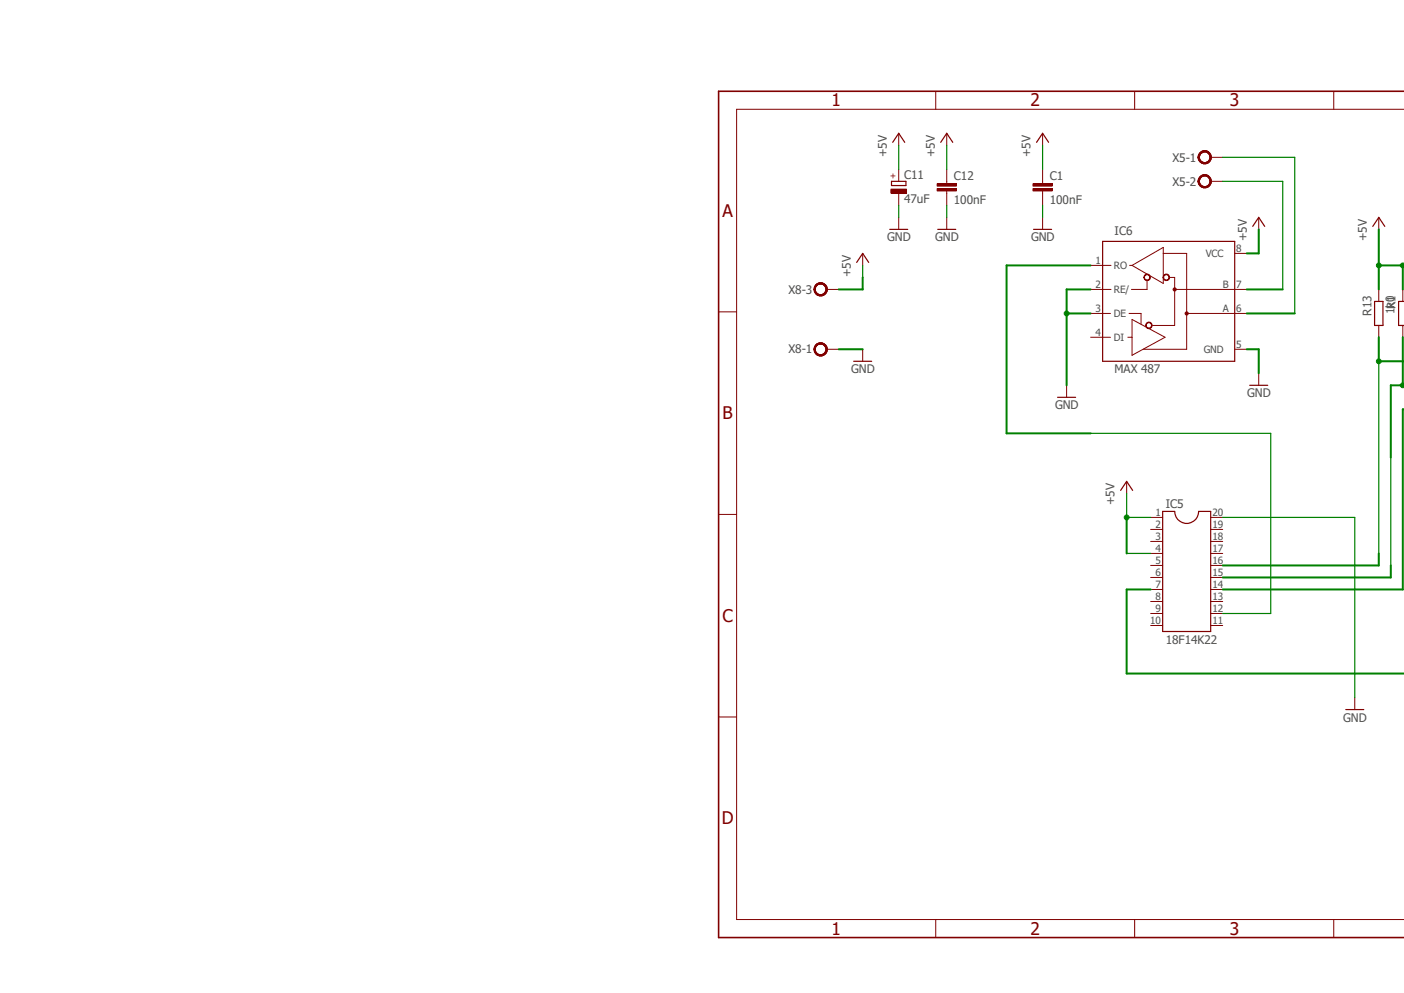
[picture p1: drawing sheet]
<svg xmlns="http://www.w3.org/2000/svg" width="297mm" height="210mm" viewBox="0 0 297 210" stroke-linecap="round" stroke-linejoin="round" font-family="sans-serif">
<path d="M151.5 19l145.6 89.5M297.1 109.4l-145.6 89.4" fill="none" stroke="#fff" stroke-width=".21"/>
<path d="M297.1 19.3h-145.1v179h145.1" fill="none" stroke="#800000" stroke-width=".34"/>
<path d="M198 19.3v3.8M240 19.3v3.8M282.2 19.3v3.8M297.1 23.1h-141.3v171.4h141.3M152 66h3.8M182.5 73.9v2.5M152 108.8h3.8M152 151.6h3.8M198 194.5v3.8M240 194.5v3.8M282.2 194.5v3.8" fill="none" stroke="#800000" stroke-width=".21"/>
<path d="M188.6 38.4h3v.8h-3zM180.6 76.4h3.8" fill="none" stroke="#800000" stroke-width=".25"/>
<path d="M188.5 40h3.3v.9h-3.3z" fill-rule="evenodd" fill="#800000"/>
<path d="M190.1 35.8v2.6M200.3 38.4v.5M182.5 53.6v2.5M188.5 40h3.3v.9h-3.3zM190.1 40.9v2.5M200.3 40.4v.5M238.3 101.8v2.6" fill="none" stroke="#800000" stroke-width=".21"/>
<path d="M181.2 55.5l1.3-1.9 1.3 1.9M237.1 103.7l1.2-1.9 1.3 1.9" fill="none" stroke="#800000" stroke-width=".25"/>
<path d="M198.2 38.9h4.1v.5h-4.1z" fill-rule="evenodd" fill="#800000"/>
<path d="M198.2 38.9h4.1v.5h-4.1z" fill="none" stroke="#800000" stroke-width=".21"/>
<path d="M198.2 39.9h4.1v.5h-4.1z" fill-rule="evenodd" fill="#800000"/>
<g fill="none" stroke="#800000" stroke-width=".21">
<path d="M190.1 28.2v2.5M198.2 39.9h4.1v.5h-4.1zM200.3 28.2v2.5M200.3 35.8v2.6M190.1 46v2.5M200.3 40.9v2.5M200.3 46v2.5M291.7 61.2v2.6M291.7 68.8v2.5M243.4 109.4h2.6M243.4 112h2.6M243.4 114.5h2.6"/>
<path d="M243.4 117.1h2.6M243.4 119.6h2.6M256.1 109.4h2.6M256.1 112h2.6M256.1 114.5h2.6M256.1 117.1h2.6M256.1 119.6h2.6M243.4 122.1h2.6M243.4 124.7h2.6M243.4 127.2h2.6M243.4 129.8h2.6M243.4 132.3h2.6"/>
<path d="M256.1 122.1h2.6M256.1 124.7h2.6M256.1 127.2h2.6M256.1 129.8h2.6M256.1 132.3h2.6M286.6 147.5v2.6"/>
</g>
<path d="M188.8 30.1l1.3-1.9 1.3 1.9M199 30.1l1.3-1.9 1.2 1.9M188.2 48.5h3.8M198.4 48.5h3.8M290.8 63.8h1.8v5h-1.8zM246 108.2h2.5a2.54 2.54 0 0 0 2.5 2.5 2.54 2.54 0 0 0 2.6-2.5h2.5v25.4h-10.1zM284.7 150.1h3.8" fill="none" stroke="#800000" stroke-width=".25"/>
<path d="M253.8 32.4a1.39 1.39 0 0 1 2.2 .1 1.39 1.39 0 0 1-.8 2.1 1.39 1.39 0 0 1-1.8-1.3h.3a1.13 1.13 0 0 1 1.5-1.1 1.13 1.13 0 0 1 .4 1.8 1.13 1.13 0 0 1-1.8-.3l-.1-.4h-.3z" fill-rule="evenodd" fill="#800000"/>
<path d="M253.8 32.4a1.39 1.39 0 0 1 2.2 .1 1.39 1.39 0 0 1-.8 2.1 1.39 1.39 0 0 1-1.8-1.3h.3a1.13 1.13 0 0 1 1.5-1.1 1.13 1.13 0 0 1 .4 1.8 1.13 1.13 0 0 1-1.8-.3l-.1-.4h-.3z" fill="none" stroke="#800000" stroke-width=".21"/>
<path d="M253.8 32.4a1.39 1.39 0 0 1 2.2 .1 1.39 1.39 0 0 1-.8 2.1 1.39 1.39 0 0 1-1.8-1.3h.3a1.13 1.13 0 0 1 1.5-1.1 1.13 1.13 0 0 1 .4 1.8 1.13 1.13 0 0 1-1.8-.3l-.1-.4h-.3z" fill-rule="evenodd" fill="#800000"/>
<path d="M253.8 32.4a1.39 1.39 0 0 1 2.2 .1 1.39 1.39 0 0 1-.8 2.1 1.39 1.39 0 0 1-1.8-1.3h.3a1.13 1.13 0 0 1 1.5-1.1 1.13 1.13 0 0 1 .4 1.8 1.13 1.13 0 0 1-1.8-.3l-.1-.4h-.3z" fill="none" stroke="#800000" stroke-width=".21"/>
<path d="M253.8 32.4a1.39 1.39 0 0 1 2.2 .1 1.39 1.39 0 0 1-.8 2.1 1.39 1.39 0 0 1-1.8-1.3h.3a1.13 1.13 0 0 1 1.5-1.1 1.13 1.13 0 0 1 .4 1.8 1.13 1.13 0 0 1-1.8-.3l-.1-.4h-.3z" fill-rule="evenodd" fill="#800000"/>
<path d="M253.8 32.4a1.39 1.39 0 0 1 2.2 .1 1.39 1.39 0 0 1-.8 2.1 1.39 1.39 0 0 1-1.8-1.3h.3a1.13 1.13 0 0 1 1.5-1.1 1.13 1.13 0 0 1 .4 1.8 1.13 1.13 0 0 1-1.8-.3l-.1-.4h-.3zM256.1 33.3h2.6" fill="none" stroke="#800000" stroke-width=".21"/>
<path d="M253.8 37.5a1.39 1.39 0 0 1 2.2 .1 1.39 1.39 0 0 1-.8 2.1 1.39 1.39 0 0 1-1.8-1.3h.3a1.13 1.13 0 0 1 1.5-1.1 1.13 1.13 0 0 1 .4 1.8 1.13 1.13 0 0 1-1.8-.4l-.1-.3h-.3z" fill-rule="evenodd" fill="#800000"/>
<path d="M253.8 37.5a1.39 1.39 0 0 1 2.2 .1 1.39 1.39 0 0 1-.8 2.1 1.39 1.39 0 0 1-1.8-1.3h.3a1.13 1.13 0 0 1 1.5-1.1 1.13 1.13 0 0 1 .4 1.8 1.13 1.13 0 0 1-1.8-.4l-.1-.3h-.3z" fill="none" stroke="#800000" stroke-width=".21"/>
<path d="M253.8 37.5a1.39 1.39 0 0 1 2.2 .1 1.39 1.39 0 0 1-.8 2.1 1.39 1.39 0 0 1-1.8-1.3h.3a1.13 1.13 0 0 1 1.5-1.1 1.13 1.13 0 0 1 .4 1.8 1.13 1.13 0 0 1-1.8-.4l-.1-.3h-.3z" fill-rule="evenodd" fill="#800000"/>
<path d="M253.8 37.5a1.39 1.39 0 0 1 2.2 .1 1.39 1.39 0 0 1-.8 2.1 1.39 1.39 0 0 1-1.8-1.3h.3a1.13 1.13 0 0 1 1.5-1.1 1.13 1.13 0 0 1 .4 1.8 1.13 1.13 0 0 1-1.8-.4l-.1-.3h-.3z" fill="none" stroke="#800000" stroke-width=".21"/>
<path d="M253.8 37.5a1.39 1.39 0 0 1 2.2 .1 1.39 1.39 0 0 1-.8 2.1 1.39 1.39 0 0 1-1.8-1.3h.3a1.13 1.13 0 0 1 1.5-1.1 1.13 1.13 0 0 1 .4 1.8 1.13 1.13 0 0 1-1.8-.4l-.1-.3h-.3z" fill-rule="evenodd" fill="#800000"/>
<path d="M253.8 37.5a1.39 1.39 0 0 1 2.2 .1 1.39 1.39 0 0 1-.8 2.1 1.39 1.39 0 0 1-1.8-1.3h.3a1.13 1.13 0 0 1 1.5-1.1 1.13 1.13 0 0 1 .4 1.8 1.13 1.13 0 0 1-1.8-.4l-.1-.3h-.3zM256.1 38.4h2.6" fill="none" stroke="#800000" stroke-width=".21"/>
<path d="M172.6 73a1.4 1.4 0 0 1 2.2 .1 1.4 1.4 0 0 1-.8 2.1 1.4 1.4 0 0 1-1.8-1.3h.3a1.15 1.15 0 0 1 1.7-1 1.15 1.15 0 0 1 .1 2 1.15 1.15 0 0 1-1.8-.6v-.4h-.3z" fill-rule="evenodd" fill="#800000"/>
<path d="M172.6 73a1.4 1.4 0 0 1 2.2 .1 1.4 1.4 0 0 1-.8 2.1 1.4 1.4 0 0 1-1.8-1.3h.3a1.15 1.15 0 0 1 1.7-1 1.15 1.15 0 0 1 .1 2 1.15 1.15 0 0 1-1.8-.6v-.4h-.3z" fill="none" stroke="#800000" stroke-width=".21"/>
<path d="M172.6 73a1.4 1.4 0 0 1 2.2 .1 1.4 1.4 0 0 1-.8 2.1 1.4 1.4 0 0 1-1.8-1.3h.3a1.15 1.15 0 0 1 1.7-1 1.15 1.15 0 0 1 .1 2 1.15 1.15 0 0 1-1.8-.6v-.4h-.3z" fill-rule="evenodd" fill="#800000"/>
<path d="M172.6 73a1.4 1.4 0 0 1 2.2 .1 1.4 1.4 0 0 1-.8 2.1 1.4 1.4 0 0 1-1.8-1.3h.3a1.15 1.15 0 0 1 1.7-1 1.15 1.15 0 0 1 .1 2 1.15 1.15 0 0 1-1.8-.6v-.4h-.3z" fill="none" stroke="#800000" stroke-width=".21"/>
<path d="M172.6 73a1.4 1.4 0 0 1 2.2 .1 1.4 1.4 0 0 1-.8 2.1 1.4 1.4 0 0 1-1.8-1.3h.3a1.15 1.15 0 0 1 1.7-1 1.15 1.15 0 0 1 .1 2 1.15 1.15 0 0 1-1.8-.6v-.4h-.3z" fill-rule="evenodd" fill="#800000"/>
<path d="M172.6 73a1.4 1.4 0 0 1 2.2 .1 1.4 1.4 0 0 1-.8 2.1 1.4 1.4 0 0 1-1.8-1.3h.3a1.15 1.15 0 0 1 1.7-1 1.15 1.15 0 0 1 .1 2 1.15 1.15 0 0 1-1.8-.6v-.4h-.3zM174.9 73.9h2.5" fill="none" stroke="#800000" stroke-width=".21"/>
<path d="M172.6 60.3a1.4 1.4 0 0 1 2.2 .1 1.4 1.4 0 0 1-.8 2.1 1.4 1.4 0 0 1-1.8-1.3h.3a1.16 1.16 0 0 1 1.6-1 1.16 1.16 0 0 1 .3 2 1.16 1.16 0 0 1-1.9-.6v-.4h-.3z" fill-rule="evenodd" fill="#800000"/>
<path d="M172.6 60.3a1.4 1.4 0 0 1 2.2 .1 1.4 1.4 0 0 1-.8 2.1 1.4 1.4 0 0 1-1.8-1.3h.3a1.16 1.16 0 0 1 1.6-1 1.16 1.16 0 0 1 .3 2 1.16 1.16 0 0 1-1.9-.6v-.4h-.3z" fill="none" stroke="#800000" stroke-width=".21"/>
<path d="M172.6 60.3a1.4 1.4 0 0 1 2.2 .1 1.4 1.4 0 0 1-.8 2.1 1.4 1.4 0 0 1-1.8-1.3h.3a1.16 1.16 0 0 1 1.6-1 1.16 1.16 0 0 1 .3 2 1.16 1.16 0 0 1-1.9-.6v-.4h-.3z" fill-rule="evenodd" fill="#800000"/>
<path d="M172.6 60.3a1.4 1.4 0 0 1 2.2 .1 1.4 1.4 0 0 1-.8 2.1 1.4 1.4 0 0 1-1.8-1.3h.3a1.16 1.16 0 0 1 1.6-1 1.16 1.16 0 0 1 .3 2 1.16 1.16 0 0 1-1.9-.6v-.4h-.3z" fill="none" stroke="#800000" stroke-width=".21"/>
<path d="M172.6 60.3a1.4 1.4 0 0 1 2.2 .1 1.4 1.4 0 0 1-.8 2.1 1.4 1.4 0 0 1-1.8-1.3h.3a1.16 1.16 0 0 1 1.6-1 1.16 1.16 0 0 1 .3 2 1.16 1.16 0 0 1-1.9-.6v-.4h-.3z" fill-rule="evenodd" fill="#800000"/>
<g fill="none" stroke="#800000" stroke-width=".21">
<path d="M233.3 56.1h1.7M239 56.1h.5M239.5 56.1l6.6-3.8v7.6zM242.7 59.3v1.9h-3.3M246.1 53.6h4.9v20.3h-9.1M247.5 58.7h1v10.1h-4.7M172.6 60.3a1.4 1.4 0 0 1 2.2 .1 1.4 1.4 0 0 1-.8 2.1 1.4 1.4 0 0 1-1.8-1.3h.3a1.16 1.16 0 0 1 1.6-1 1.16 1.16 0 0 1 .3 2 1.16 1.16 0 0 1-1.9-.6v-.4h-.3zM174.9 61.2h2.5M233.3 61.2h1.7M233.3 66.3h1.6M233.3 71.3h1.6M238.6 71.3h.9"/>
<path d="M238.8 66.3h2.6v2.3M239.5 67.6l7 3.7-7 3.8zM248.5 61.2h12.6M251 66.3h10.1"/>
</g>
<path d="M233.3 51.1h27.9v25.3h-27.9z" fill="none" stroke="#800000" stroke-width=".25"/>
<circle cx="251" cy="66.3" r=".33" fill="#800000"/>
<circle cx="251" cy="66.3" r=".33" fill="none" stroke="#800000" stroke-width=".21"/>
<circle cx="248.5" cy="61.2" r=".33" fill="#800000"/>
<circle cx="248.5" cy="61.2" r=".33" fill="none" stroke="#800000" stroke-width=".21"/>
<path d="M242.3 58.1a.69 .69 0 0 1 1 .3 .69 .69 0 0 1-.5 .9 .69 .69 0 0 1-.8-.6h.1a.57 .57 0 0 1 .8-.5 .57 .57 0 0 1 .2 .9 .57 .57 0 0 1-1-.2l-.1-.2z" fill-rule="evenodd" fill="#800000"/>
<path d="M242.3 58.1a.69 .69 0 0 1 1 .3 .69 .69 0 0 1-.5 .9 .69 .69 0 0 1-.8-.6h.1a.57 .57 0 0 1 .8-.5 .57 .57 0 0 1 .2 .9 .57 .57 0 0 1-1-.2l-.1-.2z" fill="none" stroke="#800000" stroke-width=".21"/>
<path d="M246.3 58.1a.69 .69 0 0 1 1.1 .3 .69 .69 0 0 1-.5 .9 .69 .69 0 0 1-.9-.6h.2a.57 .57 0 0 1 .8-.5 .57 .57 0 0 1 .1 .9 .57 .57 0 0 1-.9-.2l-.2-.2z" fill-rule="evenodd" fill="#800000"/>
<path d="M246.3 58.1a.69 .69 0 0 1 1.1 .3 .69 .69 0 0 1-.5 .9 .69 .69 0 0 1-.9-.6h.2a.57 .57 0 0 1 .8-.5 .57 .57 0 0 1 .1 .9 .57 .57 0 0 1-.9-.2l-.2-.2z" fill="none" stroke="#800000" stroke-width=".21"/>
<path d="M242.7 68.2a.69 .69 0 0 1 1 .3 .69 .69 0 0 1-.5 1 .69 .69 0 0 1-.8-.7h.1a.57 .57 0 0 1 .8-.4 .57 .57 0 0 1 .1 .9 .57 .57 0 0 1-.9-.2l-.1-.3z" fill-rule="evenodd" fill="#800000"/>
<g fill="none" stroke="#800000" stroke-width=".21">
<path d="M220.6 38.4v.5M220.6 40.4v.5M230.7 56.1h2.6M261.2 53.6h2.5M266.3 46v2.5M291.7 46v2.5M230.7 61.2h2.6M230.7 66.3h2.6M230.7 71.3h2.6M242.7 68.2a.69 .69 0 0 1 1 .3 .69 .69 0 0 1-.5 1 .69 .69 0 0 1-.8-.7h.1a.57 .57 0 0 1 .8-.4 .57 .57 0 0 1 .1 .9 .57 .57 0 0 1-.9-.2l-.1-.3zM261.2 61.2h2.5M261.2 66.3h2.5"/>
<path d="M261.2 73.9h2.5M266.3 79v2.5M296.8 61.2v2.6M296.8 68.8v2.5M225.6 81.5v2.5"/>
</g>
<path d="M265 47.9l1.3-1.9 1.2 1.9M290.4 47.9l1.3-1.9 1.2 1.9M297.1 63.8h-1.2v5h1.2M223.7 84h3.8M264.4 81.5h3.8" fill="none" stroke="#800000" stroke-width=".25"/>
<path d="M218.5 38.9h4.1v.5h-4.1z" fill-rule="evenodd" fill="#800000"/>
<path d="M218.5 38.9h4.1v.5h-4.1z" fill="none" stroke="#800000" stroke-width=".21"/>
<path d="M218.5 39.9h4.1v.5h-4.1z" fill-rule="evenodd" fill="#800000"/>
<path d="M218.5 39.9h4.1v.5h-4.1zM220.6 28.2v2.5M220.6 35.8v2.6M220.6 40.9v2.5M220.6 46v2.5" fill="none" stroke="#800000" stroke-width=".21"/>
<path d="M219.3 30.1l1.3-1.9 1.2 1.9M218.7 48.5h3.8" fill="none" stroke="#800000" stroke-width=".25"/>
<path d="M177.4 73.9h5.1M225.6 66.3h5.1M230.7 61.2h-5.1v20.3M263.7 73.9h2.6v5.1" fill="none" stroke="#008000" stroke-width=".42"/>
<path d="M190.1 43.4v2.6M200.3 43.4v2.6M258.7 109.4h27.9v38.1" fill="none" stroke="#008000" stroke-width=".25"/>
<circle cx="225.6" cy="66.3" r=".51" fill="#008000"/>
<circle cx="225.6" cy="66.3" r=".51" fill="none" stroke="#008000" stroke-width=".21"/>
<path d="M200.3 30.7v5.1M220.6 43.4v2.6M238.3 104.4v5h5.1M238.3 117.1h5.1" fill="none" stroke="#008000" stroke-width=".25"/>
<path d="M238.3 109.4v7.7" fill="none" stroke="#008000" stroke-width=".42"/>
<circle cx="238.3" cy="109.4" r=".51" fill="#008000"/>
<circle cx="238.3" cy="109.4" r=".51" fill="none" stroke="#008000" stroke-width=".21"/>
<path d="M190.1 30.7v5.1M182.5 56.1v2.6" fill="none" stroke="#008000" stroke-width=".25"/>
<path d="M182.5 58.7v2.5h-5.1M266.3 48.5v5.1h-2.6M291.7 48.5v12.7M291.7 56.1h5.4M296.8 56.1v5.1" fill="none" stroke="#008000" stroke-width=".42"/>
<circle cx="291.7" cy="56.1" r=".51" fill="#008000"/>
<circle cx="291.7" cy="56.1" r=".51" fill="none" stroke="#008000" stroke-width=".21"/>
<path d="M296.5 55.7l.3-.1a.61 .61 0 0 1 .2 1 .51 .51 0 0 1-.7-.2 .51 .51 0 0 1 .2-.7z" fill-rule="evenodd" fill="#008000"/>
<path d="M297.1 55.7a.51 .51 0 0 0-.7 .1 .51 .51 0 0 0 0 .7 .51 .51 0 0 0 .7 0" fill="none" stroke="#008000" stroke-width=".21"/>
<path d="M220.6 30.7v5.1M291.7 76.4v40.7" fill="none" stroke="#008000" stroke-width=".25"/>
<path d="M291.7 71.3v5.1h5.4M291.7 117.1v2.5h-33" fill="none" stroke="#008000" stroke-width=".42"/>
<circle cx="291.7" cy="76.4" r=".51" fill="#008000"/>
<circle cx="291.7" cy="76.4" r=".51" fill="none" stroke="#008000" stroke-width=".21"/>
<path d="M294.2 96.7v22.9" fill="none" stroke="#008000" stroke-width=".25"/>
<path d="M296.8 71.3v10.2M297.1 81.5h-2.9v15.2M294.2 119.6v2.5h-35.5" fill="none" stroke="#008000" stroke-width=".42"/>
<path d="M296.5 81h.3a.61 .61 0 0 1 .2 .9 .51 .51 0 0 1-.7-.1 .51 .51 0 0 1 .2-.8z" fill-rule="evenodd" fill="#008000"/>
<path d="M297.1 81.1a.51 .51 0 0 0-.7 .1 .51 .51 0 0 0 0 .6 .51 .51 0 0 0 .7 .1" fill="none" stroke="#008000" stroke-width=".21"/>
<path d="M230.7 56.1h-17.8v35.6h17.8M263.7 61.2h7.7M263.7 66.3h10.2M297.1 86.6h-.3v38.1h-38.1M243.4 124.7h-5.1v17.8h58.8" fill="none" stroke="#008000" stroke-width=".42"/>
<path d="M258.7 38.4h12.7v22.8M258.7 33.3h15.2v33M230.7 91.7h38.1v38.1h-10.1" fill="none" stroke="#008000" stroke-width=".25"/>
<g font-size="3.7" fill="#800000">
<text x="175.9" y="22.5">1</text>
<text x="218" y="22.5">2</text>
<text x="260.1" y="22.5">3</text>
<text x="152.8" y="45.8">A</text>
<text x="152.9" y="88.7">B</text>
<text x="152.8" y="131.5">C</text>
<text x="152.7" y="174.4">D</text>
<text x="175.9" y="197.7">1</text>
<text x="218" y="197.7">2</text>
<text x="260.1" y="197.7">3</text>
</g>
<g font-size="2.5" fill="#505050">
<text x="187.6" y="33.3" transform="rotate(-90 187.6 33.3)">+5V</text>
<text x="197.7" y="33.3" transform="rotate(-90 197.7 33.3)">+5V</text>
<text x="218" y="33.3" transform="rotate(-90 218 33.3)">+5V</text>
<text x="248" y="34.2">X5-1</text>
<text x="191.3" y="37.8">C11</text>
<text x="201.8" y="38">C12</text>
<text x="222.1" y="38">C1</text>
<text x="248" y="39.2">X5-2</text>
<text x="191.3" y="42.9">47uF</text>
<text x="201.8" y="43.1">100nF</text>
<text x="222.1" y="43.1">100nF</text>
<text x="187.7" y="51.1">GND</text>
<text x="197.8" y="51.1">GND</text>
<text x="218.1" y="51.1">GND</text>
<text x="235.8" y="49.8">IC6</text>
<text x="263.7" y="51.1" transform="rotate(-90 263.7 51.1)">+5V</text>
<text x="289.1" y="51.1" transform="rotate(-90 289.1 51.1)">+5V</text>
<text x="180" y="58.7" transform="rotate(-90 180 58.7)">+5V</text>
<text x="166.8" y="62.1">X8-3</text>
<text x="295.2" y="65.4" transform="rotate(-90 295.2 65.4)">R1</text>
<text x="290.2" y="66.8" transform="rotate(-90 290.2 66.8)">R13</text>
<text x="295" y="66.4" transform="rotate(-90 295 66.4)">1k0</text>
<text x="166.8" y="74.8">X8-1</text>
<text x="180" y="79">GND</text>
<text x="235.8" y="79">MAX 487</text>
<text x="223.2" y="86.6">GND</text>
<text x="263.8" y="84">GND</text>
<text x="235.8" y="106.9" transform="rotate(-90 235.8 106.9)">+5V</text>
<text x="246.6" y="107.5">IC5</text>
<text x="246.6" y="136.1">18F14K22</text>
<text x="284.1" y="152.6">GND</text>
</g>
<g font-size="2.1" fill="#505050">
<text x="261.5" y="53.2">8</text>
<text x="231.8" y="55.8">1</text>
<text x="235.6" y="56.9">RO</text>
<text x="255.1" y="54.4">VCC</text>
<text x="231.8" y="60.8">2</text>
<text x="231.8" y="65.9">3</text>
<text x="235.6" y="62">RE/</text>
<text x="258.7" y="65.9">A</text>
<text x="258.7" y="60.8">B</text>
<text x="261.5" y="60.8">7</text>
<text x="261.5" y="65.9">6</text>
<text x="231.8" y="71">4</text>
<text x="235.6" y="67.1">DE</text>
<text x="235.6" y="72.1">DI</text>
<text x="254.6" y="74.6">GND</text>
<text x="261.5" y="73.5">5</text>
<text x="244.5" y="109.1">1</text>
<text x="244.5" y="111.6">2</text>
<text x="256.5" y="111.6">19</text>
<text x="256.5" y="109.1">20</text>
<text x="244.5" y="114.2">3</text>
<text x="244.5" y="116.7">4</text>
<text x="244.5" y="119.3">5</text>
<text x="256.5" y="119.3">16</text>
<text x="256.5" y="116.7">17</text>
<text x="256.5" y="114.2">18</text>
<text x="244.5" y="121.8">6</text>
<text x="244.5" y="124.3">7</text>
<text x="256.5" y="124.3">14</text>
<text x="256.5" y="121.8">15</text>
<text x="243.3" y="131.9">10</text>
<text x="244.5" y="126.8">8</text>
<text x="244.5" y="129.4">9</text>
<text x="256.5" y="131.9">11</text>
<text x="256.5" y="129.4">12</text>
<text x="256.5" y="126.8">13</text>
</g>
<text font-size="1.8" fill="#800000" x="189.5" y="37.9" transform="rotate(-90 189.5 37.9)">+</text>
</svg>
